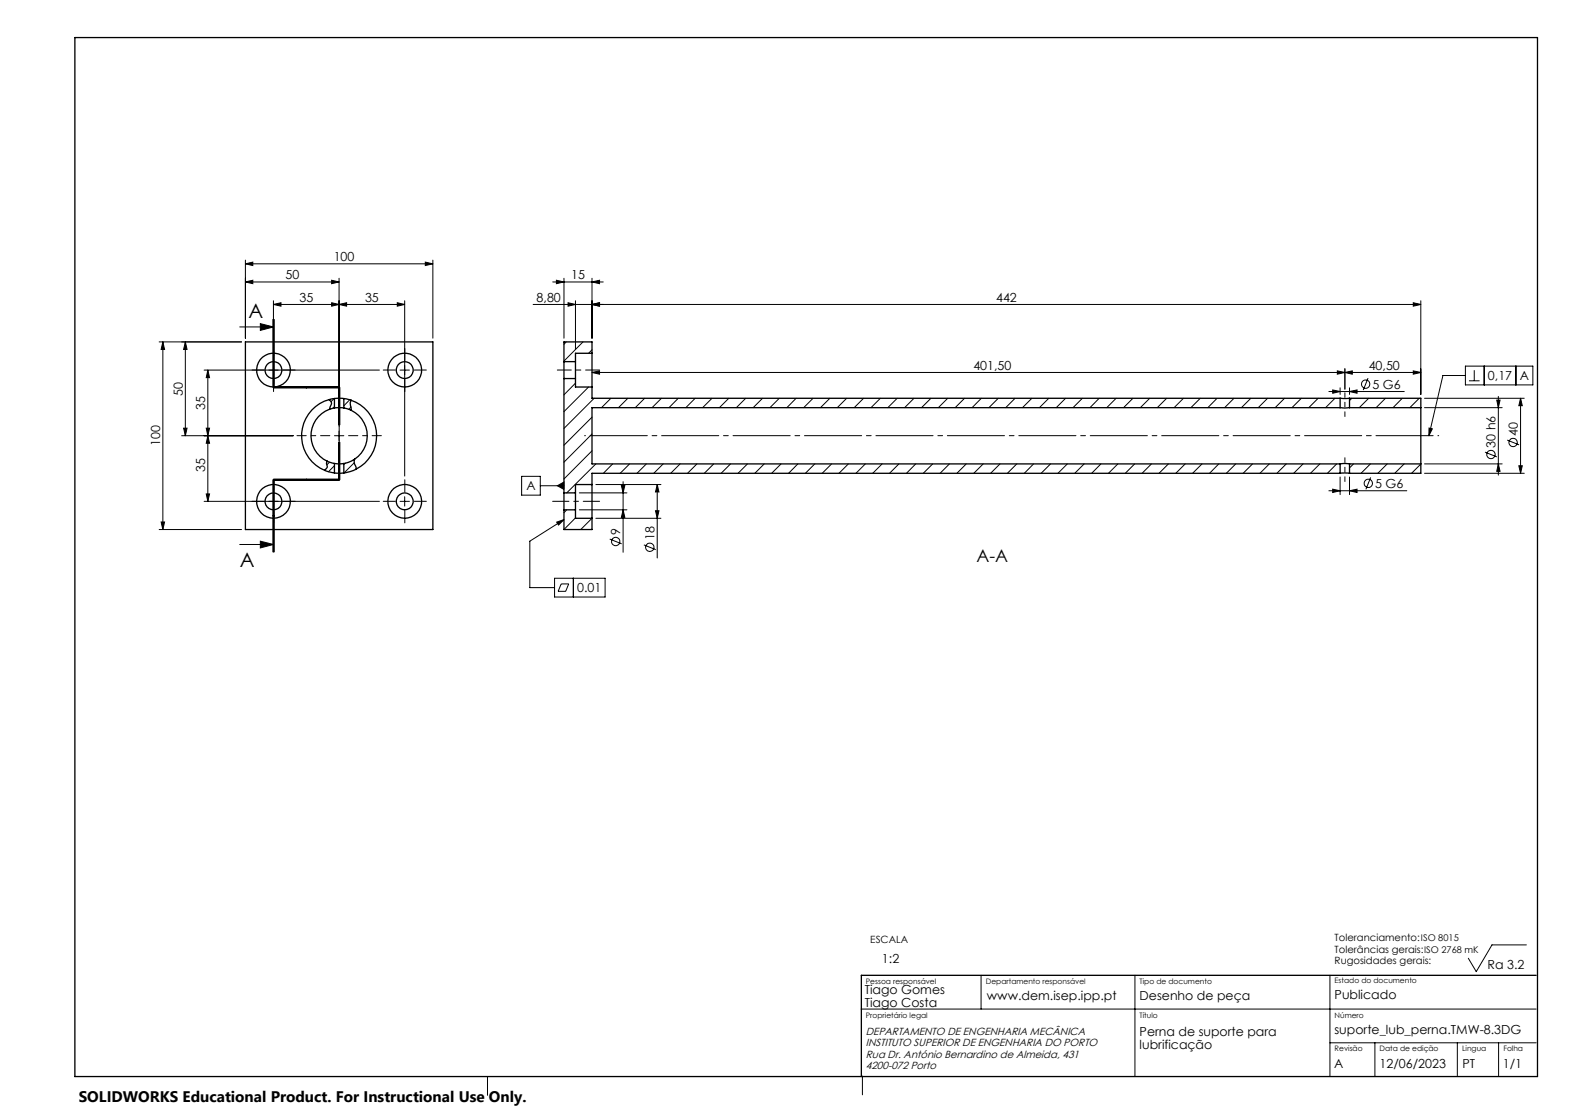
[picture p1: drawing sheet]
<svg xmlns="http://www.w3.org/2000/svg" width="420mm" height="297mm" viewBox="0 0 420 297" stroke-linecap="round" stroke-linejoin="round" font-family="sans-serif">
<g fill="none" stroke="#000" stroke-width=".27">
<path d="M65.4 70.3l2-.4v.9zM65.4 75.2l2-.5v.9zM65.4 75.2h25M65.4 69.4v20.8M65.4 70.3h50M88.4 74.7l2 .5-2 .4zM90.4 74.2v29.7M113.4 69.9l2 .4-2 .5zM115.4 69.4v20.8M147.4 75.2h13.5M148.4 74.7l2 .5-2 .4zM150.4 74.2v16"/>
<path d="M157.9 75.2l2-.5v.9zM157.9 74.2v16M42.4 91.2h22M43.4 91.2l.5 2h-.9zM43.4 91.2v50M49.4 91.2l.5 2h-.9zM49.4 91.2v25M54.4 98.7h46.8M55.4 98.7l.5 2h-.9zM55.4 98.7v35M63.9 87.2h9M69.4 86.3l3.5 .9-3.5 .9z"/>
<path d="M72.8 85.2v18.1M72.9 81.2l2-.5v.9zM72.9 80.2v23.1h17.5v10M72.9 81.2h35M73.1 94.2v9.1zM73.1 85.2v9M88.4 80.7l2 .5-2 .4zM90.4 81.2l2-.5v.9zM105.9 80.7l2 .5-2 .4zM106.7 98.7h2.5M107.9 80.2v46.7M142.2 81.2h236.7"/>
<path d="M151 91.2l-.6 .6M151.5 80.7l2 .5-2 .4zM153.5 80.2v13M155.5 91.2l-5.1 5.1M157.9 99.3l2-.4v.9zM157.9 93.3l-.9 .9M157.9 99.3h221M157.9 81.2l2-.5v.9zM356.6 98.9l2 .4-2 .5zM358.6 98.3v5.4M358.6 99.3l2-.4v.9zM376.9 98.9l2 .4-2 .5z"/>
<path d="M376.9 80.7l2 .5-2 .4zM378.9 80.2v25M390.8 97.6h18v5h-18zM393.1 98.7v2.8M395.8 97.6v5M404.2 97.6v5M48.4 116.2h29.8M49 114.2h.9l-.5 2zM55 114.2h.9l-.5 2zM55.4 116.2l.5 2h-.9zM72.9 103.4h17.5M72.9 103.1h17.5"/>
<path d="M89.1 106.3l-.8 .8M89.2 116.2h2.5M89.2 108.4l-.4 .5M90.3 103.3v10M90.3 117.9v10M90.4 114.9v2.5M90.4 117.9v10h-17.5v19.3M90.6 103.3v10M90.6 117.9v10M93.3 106.6l-1.6 1.6M93.6 108.5l-.6 .6M153.5 102.2l-3.1 3.1"/>
<path d="M157 103.2l-6.6 6.5M157.9 111.2l-7.5 7.5M157.9 115.7l-7.5 7.5M158.4 106.2l-8 8M162.9 106.2l-2.5 2.5M167.4 106.2l-2.5 2.5M171.9 106.2l-2.5 2.5M176.4 106.2l-2.5 2.5M180.9 106.2l-2.5 2.5M185.4 106.2l-2.5 2.5M189.9 106.2l-2.5 2.5M194.3 106.2l-2.5 2.5"/>
<path d="M198.9 106.2l-2.5 2.5M203.3 106.2l-2.5 2.5M207.8 106.2l-2.5 2.5M212.3 106.2l-2.5 2.5M216.8 106.2l-2.5 2.5M221.3 106.2l-2.5 2.5M225.8 106.2l-2.5 2.5M230.3 106.2l-2.5 2.5M234.8 106.2l-2.5 2.5M239.3 106.2l-2.6 2.5M243.7 106.2l-2.5 2.5M248.2 106.2l-2.5 2.5"/>
<path d="M252.7 106.2l-2.5 2.5M257.2 106.2l-2.5 2.5M261.7 106.2l-2.5 2.5M266.2 106.2l-2.5 2.5M270.7 106.2l-2.5 2.5M275.2 106.2l-2.5 2.5M279.7 106.2l-2.5 2.5M284.2 106.2l-2.5 2.5M288.6 106.2l-2.5 2.5M293.1 106.2l-2.4 2.5M297.6 106.2l-2.5 2.5M302.1 106.2l-2.5 2.5"/>
<path d="M306.6 106.2l-2.5 2.5M311.1 106.2l-2.5 2.5M315.6 106.2l-2.5 2.5M320.1 106.2l-2.5 2.5M324.6 106.2l-2.5 2.5M329.1 106.2l-2.5 2.5M333.6 106.2l-2.6 2.5M338 106.2l-2.5 2.5M342.5 106.2l-2.5 2.5M347 106.2l-2.5 2.5M351.5 106.2l-2.5 2.5M354.4 104.4h20.1"/>
<path d="M355.4 104l2 .4-2 .4zM356 106.2l-2.5 2.5M357.4 103.4v1.8M359.9 104.4l2-.4v.8zM359.9 103.4v1.8M360.5 106.2l-.6 .6M364.8 100.8l-1.3 3.2M365 106.2l-2.5 2.5M369.5 106.2l-2.5 2.5M373.9 106.2l-2.4 2.5M378.5 106.2l-2.5 2.5M379.9 108.7h20.7"/>
<path d="M379.9 106.2h26.6M381.1 114.1l.9 .2-1 1.9zM390.8 100.1h-6l-3.8 16.1M391.7 101.5h2.8M399.1 106.7h.9l-.4 2zM399.6 105.7v21M401.9 117.3l3.2 1.3M405.5 106.2l.4 2h-.9zM405.5 106.2v20M43 139.2h.9l-.5 2zM54.4 133.7h46.8M55 131.7h.9l-.5 2z"/>
<path d="M72.8 127.9v19.3M72.9 127.7h17.5M72.9 128.1h17.5M73.1 127.9v19.3M87.9 123.2l-.7 .7M89.2 124.2l-1.6 1.6M92.1 123.5l-.4 .4M94.4 123.4l-2.6 2.7M106.7 133.7h2.5M107.9 132.4v2.5M139.1 127h5v5h-5zM144.1 129.5h6.3"/>
<path d="M148.4 139.2l2-.7-1.5 1.5zM148.6 129.5l1.8-1v2zM150.4 138.5l-9.1 5.8v12.4h6.6M151.1 135.9l-.7 .8M153.5 138.1l-3.1 3.1M154.5 131.4h12.7M154.5 135.9h12.7M157.9 120.2l-7.5 7.5M157.9 138.2l-3 3M158.9 123.7l-7.8 7.7M158.9 129.2h17.3M158.9 138.2h17.3"/>
<path d="M163.4 123.7l-2.5 2.5M165.7 129.4h.9l-.4 2zM166.2 135.9l.4 2h-.9zM166.2 128.4v18.8M167.9 123.7l-2.5 2.5M172.4 123.7l-2.5 2.5M174.8 136.2h.9l-.4 2zM175.3 129.2l.4 2h-.9zM175.3 129.2v19.6M176.8 123.7l-2.5 2.5M181.4 123.7l-2.5 2.5M185.8 123.7l-2.5 2.5"/>
<path d="M190.3 123.7l-2.5 2.5M194.8 123.7l-2.5 2.5M199.3 123.7l-2.5 2.5M203.8 123.7l-2.5 2.5M208.3 123.7l-2.5 2.5M212.8 123.7l-2.5 2.5M217.3 123.7l-2.5 2.5M221.8 123.7l-2.5 2.5M226.2 123.7l-2.5 2.5M230.8 123.7l-2.6 2.5M235.2 123.7l-2.5 2.5M239.7 123.7l-2.5 2.5"/>
<path d="M244.2 123.7l-2.5 2.5M248.7 123.7l-2.5 2.5M253.2 123.7l-2.5 2.5M257.7 123.7l-2.5 2.5M262.2 123.7l-2.5 2.5M266.7 123.7l-2.5 2.5M271.1 123.7l-2.5 2.5M275.6 123.7l-2.4 2.5M280.1 123.7l-2.5 2.5M284.6 123.7l-2.5 2.5M289.1 123.7l-2.5 2.5M293.6 123.7l-2.5 2.5"/>
<path d="M298.1 123.7l-2.5 2.5M302.6 123.7l-2.5 2.5M307.1 123.7l-2.5 2.5M311.6 123.7l-2.5 2.5M316.1 123.7l-2.6 2.5M320.5 123.7l-2.5 2.5M325 123.7l-2.5 2.5M329.5 123.7l-2.5 2.5M334 123.7l-2.5 2.5M338.5 123.7l-2.5 2.5M343 123.7l-2.5 2.5M347.5 123.7l-2.5 2.5"/>
<path d="M352 123.7l-2.5 2.5M354.4 130.8h20.7M355.4 130.4l2 .4-2 .5zM356.4 123.7l-2.4 2.5M357.4 127.2v4.7M359.9 130.8l2-.4v.9zM359.9 127.2v4.7M361 123.7l-1.1 1M365.4 123.7l-2.5 2.5M365.5 127.3l-1.3 3.2M369.9 123.7l-2.5 2.5M374.4 123.7l-2.5 2.5"/>
<path d="M378.9 123.7l-2.5 2.5M379.9 123.7h20.7M379.9 126.2h26.6M396 120.5l3.2 1.3M399.6 123.7l.4 2h-.9zM405 124.2h.9l-.4 2zM42.4 141.2h22M63.9 145.2h9M69.4 144.3l3.5 .9-3.5 .9zM147.9 154.2h13.5v5h-13.5zM149.6 155.7h2.1l-.9 2h-2zM152.9 154.2v5"/>
<path d="M162.6 143.7l3.2 1.3M171.7 145.3l3.2 1.2M407 251.9h-9.1l-4.2 7.1-2.2-3.5M229.6 269h180M261.6 260v9M302.6 260v27M354.6 260v27M354.6 278h55M366.6 278v9M388.6 278v9M399.6 278v9M130 287v5"/>
<path d="M230 286.9v5"/>
<circle cx="364.2" cy="102.4" r="1.12"/>
<circle cx="403.5" cy="118" r="1.1"/>
<circle cx="364.9" cy="128.9" r="1.12"/>
<circle cx="397.6" cy="121.2" r="1.12"/>
<circle cx="164.2" cy="144.4" r="1.12"/>
<circle cx="173.3" cy="145.9" r="1.11"/>
</g>
<g fill="none" stroke="#000" stroke-width=".35">
<path d="M20 10h390v277h-390zM65.4 91.2h50v50h-50zM150.4 96.4v4.5M150.4 96.4h3.1M153.5 96.4v4.5M157.9 94.2v9M157.9 94.2v-3h-7.5v5.2M157.9 94.2h-4.4v2.2M87.8 106.5a10 10 0 0 0-7.4 9 10 10 0 0 0 6.2 9.9M87.8 106.5l.5 .7a1.22 1.22 0 0 1-.3 1.3l-.1 .6M87.9 109.1a7.5 7.5 0 0 0-5 6.7 7.5 7.5 0 0 0 4.4 7.2M89.2 106.3h2.5"/>
<path d="M89.2 108.8h2.5M89.2 106.3l-1.4 .2M89.2 108.8l-1.3 .3M89.2 106.3v2.5M91.7 106.3l1.9 .4M91.7 108.8l2 .6M91.7 106.3v2.5M93.6 106.7a10 10 0 0 1 6.8 8.7 10 10 0 0 1-5.4 9.7M93.6 106.7l-.2 .7 .3 2M93.7 109.4a7.5 7.5 0 0 1 .8 13M150.4 100.9v30.5M150.4 100.9h3.1"/>
<path d="M153.5 100.9v2.3h4.4M157.9 103.2v3h199.5M357.4 108.7h2.5M357.4 106.2h2.5M357.4 108.7h-199.5v15h199.5M357.4 106.2v2.5M359.9 108.7h19M359.9 106.2v2.5M359.9 106.2h19v2.5M378.9 108.7v15M86.6 125.4l2.6 .7M87.3 123a1.39 1.39 0 0 0 0 1.5l-.7 .9"/>
<path d="M87.3 123l1.9 .6M89.2 126.1h2.5M89.2 123.6h2.5M89.2 123.6v2.5M91.7 123.6v2.5M94.5 122.4a2.28 2.28 0 0 0 .5 2.2v.5M94.5 122.4l-1.7 .9-1.1 .3M95 125.1l-1.6 .6-1.7 .4M150.4 131.4v4.5M150.4 135.9v5.3h7.5v-3M150.4 131.4h3.1M150.4 135.9h3.1"/>
<path d="M153.5 131.4v4.5M153.5 135.9v2.3h4.4M157.9 129.2v9M157.9 129.2h-4.4v2.2M357.4 123.7h2.5M357.4 126.2h2.5M357.4 123.7v2.5M357.4 126.2h-199.5v3M359.9 123.7h19M359.9 123.7v2.5M378.9 123.7v2.5h-19M409.6 260h-179.9v27"/>
<circle cx="72.9" cy="98.7" r="4.5"/>
<circle cx="72.9" cy="98.7" r="2.26"/>
<circle cx="107.9" cy="98.7" r="2.26"/>
<circle cx="107.9" cy="98.7" r="4.5"/>
<circle cx="72.9" cy="133.7" r="4.5"/>
<circle cx="72.9" cy="133.7" r="2.26"/>
<circle cx="107.9" cy="133.7" r="2.26"/>
<circle cx="107.9" cy="133.7" r="4.5"/>
</g>
<path d="M72.9 85.2v18.1" fill="none" stroke="#000" stroke-width=".27" stroke-dasharray="6.3 1.3 1.3 1.3" stroke-dashoffset="-.8"/>
<path d="M72.9 103.3h17.5M90.4 127.9h-17.5" fill="none" stroke="#000" stroke-width=".27" stroke-dasharray="6.3 1.3 1.3 1.3" stroke-dashoffset="-.5"/>
<path d="M90.4 103.3v24.6" fill="none" stroke="#000" stroke-width=".27" stroke-dasharray="6.3 1.3 1.3 1.3" stroke-dashoffset="1"/>
<path d="M72.9 127.9v19.3" fill="none" stroke="#000" stroke-width=".27" stroke-dasharray="6.3 1.3 1.3 1.3" stroke-dashoffset="3.7"/>
<path d="M383.7 116.2h-227.8" fill="none" stroke="#000" stroke-width=".27" stroke-dasharray="15.2 1.3 1.3 1.3" stroke-dashoffset="-1.5"/>
<path d="M147.4 133.7h12.5" fill="none" stroke="#000" stroke-width=".27" stroke-dasharray="15.2 1.3 1.3 1.3" stroke-dashoffset="10.9"/>
<path d="M148.6 98.7h11.3" fill="none" stroke="#000" stroke-width=".27" stroke-dasharray="15.2 1.3 1.3 1.3" stroke-dashoffset="11.5"/>
<path d="M358.6 104.7v6.3M358.6 122v6.4" fill="none" stroke="#000" stroke-width=".27" stroke-dasharray="15.2 1.3 1.3 1.3" stroke-dashoffset="14"/>
<path d="M90.4 121.5v6.6" fill="none" stroke="#000" stroke-width=".27" stroke-dasharray="15.2 1.3 1.3 1.3" stroke-dashoffset="13.9"/>
<path d="M87.9 116.2h-8.7M90.4 113.7v-8.8M90.4 118.7v8.7M92.9 116.2h8.8" fill="none" stroke="#000" stroke-width=".27" stroke-dasharray="15.2 1.3 1.3 1.3" stroke-dashoffset="12.8"/>
<g fill="none" stroke="#000" stroke-width=".27" stroke-dasharray="15.2 1.3 1.3 1.3">
<path d="M70.4 98.7h-3.2M72.9 96.2v-3.3M75.4 98.7h3.3M105.4 98.7h-3.2M107.9 96.2v-3.3M110.4 98.7h3.3M72.9 101.2v3.2M107.9 101.2v3.2M70.4 133.7h-3.2M72.9 131.2v-3.3M72.9 136.2v3.2M75.4 133.7h3.3"/>
<path d="M105.4 133.7h-3.2M107.9 131.2v-3.3M107.9 136.2v3.2M110.4 133.7h3.3"/>
</g>
<g fill="#000">
<path d="M113.4 69.9l2 .4-2 .5zM65.4 70.3l2-.4v.9zM88.4 74.7l2 .5-2 .4zM65.4 75.2l2-.5v.9zM88.4 80.7l2 .5-2 .4zM72.9 81.2l2-.5v.9z"/>
<path d="M43.4 91.2l.5 2h-.9zM43 139.2h.9l-.5 2zM55.4 116.2l.5 2h-.9zM55 131.7h.9l-.5 2z"/>
<path d="M69.4 86.3l3.5 .9-3.5 .9zM69.4 144.3l3.5 .9-3.5 .9z"/>
<path d="M90.4 81.2l2-.5v.9zM105.9 80.7l2 .5-2 .4z"/>
<path d="M151.5 80.7l2 .5-2 .4zM157.9 81.2l2-.5v.9zM157.9 99.3l2-.4v.9zM356.6 98.9l2 .4-2 .5zM355.4 104l2 .4-2 .4zM359.9 104.4l2-.4v.8zM355.4 130.4l2 .4-2 .5zM359.9 130.8l2-.4v.9zM381.1 114.1l.9 .2-1 1.9zM148.6 129.5l1.8 1v-2zM148.4 139.2l2-.7-1.5 1.5z"/>
<path d="M376.9 98.9l2 .4-2 .5zM358.6 99.3l2-.4v.9zM157.9 75.2l2-.5v.9zM148.4 74.7l2 .5-2 .4zM376.9 80.7l2 .5-2 .4zM157.9 81.2l2-.5v.9z"/>
<path d="M49 114.2h.9l-.5 2zM49.4 91.2l.5 2h-.9zM55 114.2h.9l-.5 2zM55.4 98.7l.5 2h-.9z"/>
<path d="M399.1 106.7h.9l-.4 2zM399.6 123.7l.4 2h-.9zM175.3 129.2l.4 2h-.9zM174.8 136.2h.9l-.4 2zM165.7 129.4h.9l-.4 2zM166.2 135.9l.4 2h-.9z"/>
<path d="M405.5 106.2l.4 2h-.9zM405 124.2h.9l-.4 2z"/>
</g>
<g font-size="5.3">
<text x="66.3" y="84.6">A</text>
<text x="64" y="151.2">A</text>
</g>
<text font-size="4.7" x="260.4" y="149.7">A-A</text>
<text font-size="4.1" x="21" y="293.7">SOLIDWORKS Educational Product. For Instructional Use Only.</text>
<g font-size="3.3">
<text x="89" y="69.6">100</text>
<text x="76.2" y="74.4">50</text>
<text x="152.3" y="74.4">15</text>
<text x="79.9" y="80.4">35</text>
<text x="97.4" y="80.4">35</text>
<text x="143.1" y="80.4">8,80</text>
<text x="265.6" y="80.4">442</text>
<text x="259.6" y="98.6">401,50</text>
<text x="365" y="98.6">40,50</text>
<text x="396.8" y="101.4">0,17</text>
<text x="405.3" y="101.4">A</text>
<text x="48.7" y="105.5" transform="rotate(-90 48.7 105.5)">50</text>
<text x="366" y="103.6">5 G6</text>
<text x="54.7" y="109.3" transform="rotate(-90 54.7 109.3)">35</text>
<text x="42.7" y="118.9" transform="rotate(-90 42.7 118.9)">100</text>
<text x="398.8" y="119.3" transform="rotate(-90 398.8 119.3)">30 h6</text>
<text x="404.7" y="116.1" transform="rotate(-90 404.7 116.1)">40</text>
<text x="54.7" y="125.9" transform="rotate(-90 54.7 125.9)">35</text>
<text x="140.4" y="130.7">A</text>
<text x="366.7" y="130.1">5 G6</text>
<text x="165.4" y="142.5" transform="rotate(-90 165.4 142.5)">9</text>
<text x="174.5" y="144.1" transform="rotate(-90 174.5 144.1)">18</text>
<text x="153.9" y="157.9">0.01</text>
<text x="235.2" y="256.7">1:2</text>
<text x="396.7" y="258.3">Ra 3.2</text>
<text x="230.6" y="265">Tiago Gomes</text>
<text x="230.6" y="268.5">Tiago Costa</text>
<text x="263.2" y="266.5">www.dem.isep.ipp.pt</text>
<text x="303.9" y="266.5">Desenho de peça</text>
<text x="355.9" y="266.5">Publicado</text>
<text x="355.8" y="275.7">suporte_lub_perna.TMW-8.3DG</text>
<text x="303.9" y="276.1">Perna de suporte para</text>
<text x="303.9" y="279.6">lubrificação</text>
<text x="355.8" y="284.7">A</text>
<text x="367.9" y="284.7">12/06/2023</text>
<text x="390" y="284.7">PT</text>
<text x="400.8" y="284.7">1/1</text>
</g>
<g font-size="2.8">
<text x="230.9" y="276">DEPARTAMENTO DE ENGENHARIA MECÂNICA</text>
<text x="230.9" y="282">Rua Dr. António Bernardino de Almeida, 431</text>
<text x="230.9" y="279">INSTITUTO SUPERIOR DE ENGENHARIA DO PORTO</text>
<text x="230.9" y="285">4200-072 Porto</text>
</g>
<g font-size="2.7">
<text x="232.1" y="251.4">ESCALA</text>
<text x="355.9" y="250.8">Toleranciamento:ISO 8015</text>
<text x="355.9" y="254">Tolerâncias gerais:ISO 2768 mK</text>
<text x="355.9" y="257.1">Rugosidades gerais:</text>
</g>
<g font-size="2">
<text x="230.9" y="262.3">Pessoa responsável</text>
<text x="262.9" y="262.3">Departamento responsável</text>
<text x="303.9" y="262.3">Tipo de documento</text>
<text x="355.9" y="262.1">Estado do documento</text>
<text x="230.9" y="271.3">Proprietário legal</text>
<text x="303.9" y="271.3">Título</text>
<text x="355.9" y="271.3">Número</text>
<text x="355.9" y="280.3">Revisão</text>
<text x="367.9" y="280.3">Data de edição</text>
<text x="389.9" y="280.3">Lingua</text>
<text x="400.9" y="280.3">Folha</text>
</g>
</svg>
